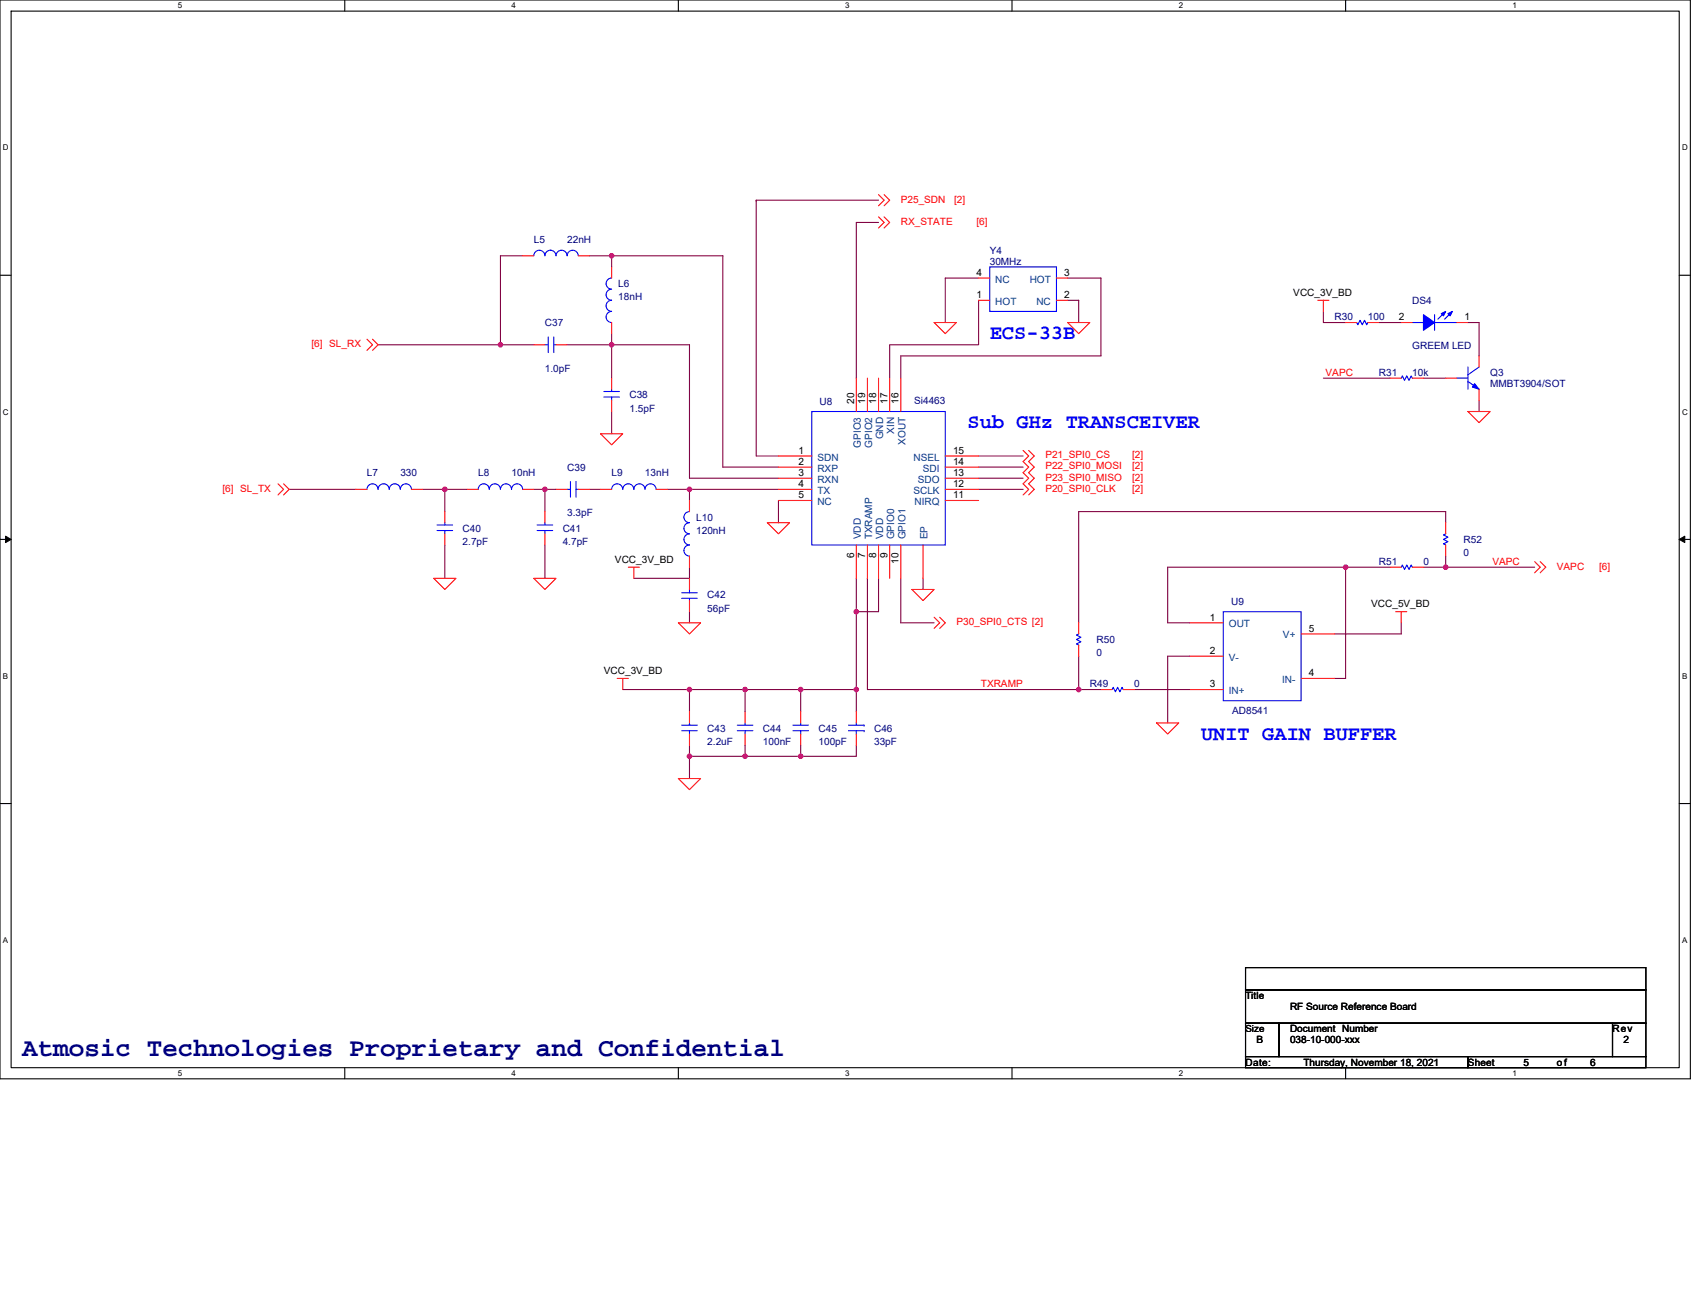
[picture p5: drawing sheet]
<svg xmlns="http://www.w3.org/2000/svg" width="279mm" height="216mm" viewBox="0 0 279 216" stroke-linecap="round" stroke-linejoin="round" font-family="sans-serif">
<path d="M0 0h278v177.4h-278zM1.8 1.8h274.3v173.8h-274.3z" fill="none" stroke="#000" stroke-width=".18"/>
<g fill="#fff">
<path d="M29.3 .2h.7v1.4h-.7z"/>
<path d="M29.3 175.7h.7v1.5h-.7z"/>
</g>
<path d="M56.7 0v1.8M56.7 175.6v1.8" fill="none" stroke="#000" stroke-width=".18"/>
<g fill="#fff">
<path d="M84.1 .2h.8v1.4h-.8z"/>
<path d="M84.1 175.7h.8v1.5h-.8z"/>
</g>
<path d="M111.6 0v1.8M111.6 175.6v1.8" fill="none" stroke="#000" stroke-width=".18"/>
<g fill="#fff">
<path d="M139 .2h.7v1.4h-.7z"/>
<path d="M139 175.7h.7v1.5h-.7z"/>
</g>
<path d="M166.4 0v1.8M166.4 175.6v1.8" fill="none" stroke="#000" stroke-width=".18"/>
<g fill="#fff">
<path d="M193.9 .2h.7v1.4h-.7z"/>
<path d="M193.9 175.7h.7v1.5h-.7z"/>
</g>
<path d="M221.3 0v1.8M221.3 175.6v1.8" fill="none" stroke="#000" stroke-width=".18"/>
<g fill="#fff">
<path d="M248.7 .2h.8v1.4h-.8z"/>
<path d="M248.7 175.7h.8v1.5h-.8z"/>
<path d="M.5 23.5h.9v1.5h-.9z"/>
<path d="M276.6 23.5h1v1.5h-1z"/>
<path d="M.5 67h.9v1.4h-.9z"/>
<path d="M276.6 67h1v1.4h-1z"/>
</g>
<path d="M0 45.3h1.8M276.1 45.3h1.9" fill="none" stroke="#000" stroke-width=".18"/>
<g fill="#fff">
<path d="M.5 110.4h.8v1.5h-.8z"/>
<path d="M276.6 110.4h.9v1.5h-.9z"/>
</g>
<path d="M0 88.7h1.8M276.1 88.7h1.9" fill="none" stroke="#000" stroke-width=".18"/>
<path d="M.9 88.2l.9 .5-.9 .5zM276.1 88.7l1-.5v1z" fill="#000"/>
<path d="M.9 88.2l.9 .5-.9 .5zM276.1 88.7l1-.5v1z" fill="none" stroke="#000" stroke-width=".16"/>
<g fill="#fff">
<path d="M.5 153.8h.8v1.5h-.8z"/>
<path d="M276.6 153.8h.9v1.5h-.9z"/>
</g>
<path d="M0 132.1h1.8M276.1 132.1h1.9M204.8 159.1h65.9v3.7h-65.9zM204.8 168.2h5.5v5.5h-5.5zM204.8 162.8h65.9v5.4h-65.9zM204.8 173.7h36.6v1.9h-36.6zM210.3 168.2h54.9v5.5h-54.9zM241.4 173.7h29.3v1.9h-29.3zM265.2 168.2h5.5v5.5h-5.5z" fill="none" stroke="#000" stroke-width=".18"/>
<g fill="none" stroke="#800040" stroke-width=".18">
<path d="M124.4 32.9v42.1h3.6M124.4 32.9h.1M124.4 32.9h20.1M144.5 36.6h-3.7v25.6M62.2 56.7h20.1M82.3 56.7h5.5M86 42.1h-3.7v14.6M93.3 56.7h7.3M96.9 42.1h3.7M100.6 42.1h18.3v34.7h9.1M100.6 56.7h12.8v21.9h14.6M100.6 42.1v1.8"/>
<path d="M100.6 54.9v1.8M100.6 56.7v5.5M160.9 49.4v7.3h-14.6v5.5M160.9 45.7h-5.5v7.3M175.6 49.4h1.8v3.6M175.6 45.7h5.5v12.8h-33v3.7M217.6 51.2v1.8h3.7M226.8 53h3.6M241.4 53h1.8v5.5M100.6 67.7v3.6M160.9 75h7.3M160.9 76.8h7.3"/>
<path d="M160.9 78.6h7.3M217.6 62.2h11M234.1 62.2h3.6M243.2 65.8v1.9M47.5 80.5h11M69.5 80.5h3.7M73.2 89.6v5.5M73.2 80.5h3.6M73.2 80.5v3.6M87.8 80.5h1.8M89.6 89.6v5.5M89.6 80.5v3.6"/>
<path d="M89.6 80.5h1.8M96.9 80.5h1.9M109.7 80.5h3.7M113.4 80.5v1.8M113.4 93.3v1.8h-9.2M113.4 80.5h14.6M128 82.3v3.7M140.8 95.1v5.5M142.6 95.1h.1M142.6 95.1v18.3h34.8M144.5 95.1v5.5h-3.7M148.1 95.1v7.3h5.5"/>
<path d="M151.8 95.1v1.8M160.9 80.5h7.3M221.3 93.3h-29.3v9.1h3.7M221.3 93.3h.1M221.3 93.3v18.3h-1.8M221.3 93.3h7.3M234.1 93.3h3.6M237.7 93.3h14.7M237.7 91.4v1.9M237.7 86v-1.9h-60.3v18.3M102.4 113.4h11M113.4 100.6v1.8"/>
<path d="M113.4 113.4v3.6M113.4 113.4h9.1M122.5 113.4h9.2M122.5 113.4v3.6M131.7 113.4h.1M131.7 113.4v3.6M131.7 113.4h9.1M140.8 113.4v3.6M140.8 100.6h.1M140.8 100.6v12.8M177.4 107.9v5.5M177.4 113.4h3.7"/>
<path d="M186.5 113.4h9.2M195.7 107.9h-3.7v11M230.4 102.4v1.8h-10.9M113.4 122.5v1.9M113.4 124.4v3.6M113.4 124.4h9.1M122.5 122.5v1.9M122.5 124.4h9.2M131.7 124.4h.1M131.7 122.5v1.9M140.8 122.5v1.9h-9.1"/>
</g>
<g fill="#f0f" stroke="#f0f" stroke-width=".18">
<circle cx="100.6" cy="42.1" r=".37"/>
<circle cx="82.3" cy="56.7" r=".37"/>
<circle cx="100.6" cy="56.7" r=".37"/>
<circle cx="73.1" cy="80.5" r=".37"/>
<circle cx="89.6" cy="80.5" r=".37"/>
<circle cx="113.4" cy="80.5" r=".37"/>
<circle cx="221.3" cy="93.3" r=".37"/>
<circle cx="113.4" cy="113.4" r=".37"/>
<circle cx="122.5" cy="113.4" r=".37"/>
<circle cx="140.8" cy="113.4" r=".37"/>
<circle cx="131.7" cy="113.4" r=".37"/>
<circle cx="113.4" cy="124.4" r=".37"/>
<circle cx="122.5" cy="124.4" r=".37"/>
<circle cx="131.7" cy="124.4" r=".37"/>
<circle cx="177.4" cy="113.4" r=".37"/>
<circle cx="237.7" cy="93.3" r=".37"/>
<circle cx="140.8" cy="100.6" r=".37"/>
</g>
<g fill="none" stroke="#f00" stroke-width=".18">
<path d="M144.5 32l.9 .9-.9 .9M144.5 35.7l.9 .9-.9 .9M145.4 32l.9 .9-.9 .9M145.4 35.7l.9 .9-.9 .9M60.4 55.8l.9 .9-.9 .9M61.3 55.8l.9 .9-.9 .9M86 42.1h1.8M87.8 56.7h1.8M91.4 56.7h1.9M95.1 42.1h1.8M100.6 53v1.9M100.6 43.9v1.8"/>
<path d="M153.6 53h3.7l-1.9 1.9zM160.9 49.4h1.9M160.9 45.7h1.9M173.7 49.4h1.9M173.7 45.7h1.9M175.6 53h3.6l-1.8 1.9zM216.7 49.4h1.8M217.6 49.4v1.8M221.3 53h1.8M224.9 53h1.9M230.4 53h1.9M239.6 53h1.8"/>
<path d="M243.2 58.5v1.9M45.7 79.6l.9 .9-.9 .9M46.6 79.6l.9 .9-.9 .9M98.8 71.3h3.6l-1.8 1.9zM100.6 62.2v1.8M100.6 65.8v1.9M128 75h5.5M128 76.8h5.5M128 78.6h5.5M140.8 62.2v5.5M142.6 62.2v5.5M144.5 62.2v5.5"/>
<path d="M146.3 62.2v5.5M148.1 62.2v5.5M155.4 78.6h5.5M155.4 76.8h5.5M155.4 75h5.5M168.2 74.1l1 .9-1 .9 1 .9-1 .9 1 .9-1 1 1 .9-1 .9M169.2 74.1l.9 .9-.9 .9 .9 .9-.9 .9 .9 .9-.9 1 .9 .9-.9 .9M228.6 62.2h1.8M232.3 62.2h1.8M237.7 62.2h1.9M241.4 67.7h3.7l-1.9 1.8zM243.2 64v1.8"/>
<path d="M58.5 80.5h1.9M67.7 80.5h1.8M71.3 95.1h3.7l-1.8 1.8zM73.2 84.1v1.9M73.2 87.8v1.8M76.8 80.5h1.8M86 80.5h1.8M87.8 95.1h3.6l-1.8 1.8zM89.6 84.1v1.9M89.6 87.8v1.8M91.4 80.5h1.9M95.1 80.5h1.8"/>
<path d="M98.8 80.5h1.8M103.3 93.3h1.9M104.2 93.3v1.8M107.9 80.5h1.8M113.4 91.4v1.9M113.4 82.3v1.8M113.4 98.8v1.8M113.4 95.1v1.8M126.2 86h3.6l-1.8 1.8zM128 80.5h5.5M128 82.3h5.5M140.8 89.6v5.5"/>
<path d="M142.6 89.6v5.5M144.5 89.6v5.5M146.3 89.6v5.5M148.1 89.6v5.5M150 96.9h3.6l-1.8 1.9zM151.8 89.6v5.5M155.4 82.3h5.5M155.4 80.5h5.5M228.6 93.3h1.8M232.3 93.3h1.8M237.7 89.6v1.8M237.7 86v1.8"/>
<path d="M252.4 92.4l.9 .9-.9 .9M253.3 92.4l.9 .9-.9 .9M101.5 111.6h1.8M102.4 111.6v1.8M111.6 102.4h3.6l-1.8 1.8zM113.4 117v1.9M122.5 117v1.9M131.7 117v1.9M140.8 117v1.9M153.6 101.5l.9 .9-.9 .9M154.5 101.5l.9 .9-.9 .9M177.4 106.1v1.8"/>
<path d="M177.4 102.4v1.8M181.1 113.4h1.8M184.7 113.4h1.8M190.2 118.9h3.7l-1.9 1.8zM195.7 102.4h5.5M195.7 107.9h5.5M195.7 113.4h5.5M214 111.6h5.5M214 104.2h5.5M229.5 100.6h1.8M230.4 100.6v1.8M111.6 128h3.6l-1.8 1.8z"/>
<path d="M113.4 120.7v1.8M122.5 120.7v1.8M131.7 120.7v1.8M140.8 120.7v1.8"/>
</g>
<g fill="none" stroke="#00f" stroke-width=".18">
<path d="M89.6 56.7h.6M90.2 55.4v2.6M91.1 55.4v2.6M91.1 56.7h.3M93.3 42.1a.91 .91 0 0 0-1-1 .91 .91 0 0 0-.9 1 .91 .91 0 0 0-.9-1 .91 .91 0 0 0-.9 1 .91 .91 0 0 0-.9-1 .91 .91 0 0 0-.9 1M95.1 42.1a.91 .91 0 0 0-.9-1 .91 .91 0 0 0-.9 1M100.6 51.2a.91 .91 0 0 0-.9 .9 .91 .91 0 0 0 .9 .9M100.6 47.5a.91 .91 0 0 0-.9 1 .91 .91 0 0 0 .9 .9 .91 .91 0 0 0-.9 .9 .91 .91 0 0 0 .9 .9M100.6 45.7a.91 .91 0 0 0-.9 .9 .91 .91 0 0 0 .9 .9M162.8 43.9h10.9v7.3h-10.9zM223.1 53l.2 .4 .4-.7 .3 .7 .4-.7 .4 .7 .1-.4M232.3 53h1.8"/>
<path d="M235.9 51.8v2.5M235.9 53h3.7M237.6 51.4l-1.1 1.1M238.7 51.4l-1.1 1.1M93.8 79.2v2.5M94.7 79.2v2.5M99.3 65.3h2.6M99.3 64.4h2.6M100.6 64v.4M100.6 65.3v.5M133.5 67.7h21.9v21.9h-21.9zM230.4 62.2l.2-.4 .4 .7 .3-.7 .4 .7 .4-.7 .2 .4"/>
<path d="M239.6 62.2h1.8M241.4 62.7l1.8 1.3M241.4 60.4v3.6M243.2 60.4l-1.8 1.2M60.4 80.5a.91 .91 0 0 1 .9-.9 .91 .91 0 0 1 .9 .9 .91 .91 0 0 1 .9-.9 .91 .91 0 0 1 .9 .9 .91 .91 0 0 1 .9-.9 .91 .91 0 0 1 .9 .9 .91 .91 0 0 1 .9-.9 .91 .91 0 0 1 1 .9M71.9 87.2h2.5M71.9 86.3h2.5M73.2 86v.3M73.2 87.2v.6M78.6 80.5a.91 .91 0 0 1 .9-.9 .91 .91 0 0 1 1 .9 .91 .91 0 0 1 .9-.9 .91 .91 0 0 1 .9 .9 .91 .91 0 0 1 .9-.9 .91 .91 0 0 1 .9 .9 .91 .91 0 0 1 .9-.9 .91 .91 0 0 1 .9 .9M88.3 87.2h2.6M88.3 86.3h2.6"/>
<path d="M89.6 86v.3M89.6 87.2v.6M93.3 80.5h.5M94.7 80.5h.4M100.6 80.5a.91 .91 0 0 1 .9-.9 .91 .91 0 0 1 .9 .9 .91 .91 0 0 1 .9-.9 .91 .91 0 0 1 .9 .9M104.2 80.5a.91 .91 0 0 1 1-.9 .91 .91 0 0 1 .9 .9 .91 .91 0 0 1 .9-.9 .91 .91 0 0 1 .9 .9M112.1 97.5h2.6M112.1 98.4h2.6M113.4 84.1a.91 .91 0 0 0-.9 .9 .91 .91 0 0 0 .9 1 .91 .91 0 0 0-.9 .9 .91 .91 0 0 0 .9 .9 .91 .91 0 0 0-.9 .9 .91 .91 0 0 0 .9 .9 .91 .91 0 0 0-.9 .9 .91 .91 0 0 0 .9 .9M113.4 98.4v.4M113.4 96.9v.6M230.4 93.3l.2-.4 .4 .7 .3-.7 .4 .7 .4-.7 .2 .4"/>
<path d="M237.7 87.8l-.3 .2 .7 .3-.7 .4 .7 .4-.7 .3 .3 .2M112.1 119.2h2.6M113.4 118.9v.3M121.2 119.2h2.6M122.5 118.9v.3M130.4 119.2h2.6M131.7 118.9v.3M139.5 119.2h2.6M140.8 118.9v.3M142.1 119.2h.1M177.4 104.2l-.4 .2 .8 .4-.8 .4 .8 .3-.8 .4 .4 .2M182.9 113.4l.2-.4 .3 .8 .4-.8 .4 .8 .3-.8 .2 .4"/>
<path d="M201.2 100.6h12.8v14.6h-12.8zM112.1 120.2h2.6M113.4 120.2v.5M121.2 120.2h2.6M122.5 120.2v.5M130.4 120.2h2.6M131.7 120.2v.5M139.5 120.2h2.6M140.8 120.2v.5M142.1 120.2h.1"/>
</g>
<g fill="#00f" stroke="#00f" stroke-width=".18">
<path d="M234.1 51.8l1.8 1.2-1.8 1.3z" fill-rule="evenodd"/>
<path d="M238.1 51.6l.7-.4-.3 .7z" fill-rule="evenodd"/>
<path d="M237 51.6l.7-.4-.3 .7z" fill-rule="evenodd"/>
<path d="M242.5 63.1l.7 .9-1.1-.4z" fill-rule="evenodd"/>
</g>
<text font-size="4.3" fill="#000080" x="3.7" y="173.6">Atmosic Technologies Proprietary and Confidential</text>
<g font-size="3.3" fill="#00f">
<text x="162.8" y="55.8">ECS-33B</text>
<text x="159.1" y="70.5">Sub GHz TRANSCEIVER</text>
<text x="197.5" y="121.7">UNIT GAIN BUFFER</text>
</g>
<g font-size="1.6" fill="#f00">
<text x="148.1" y="33.3">P25_SDN</text>
<text x="156.9" y="33.3">[2]</text>
<text x="148.1" y="37">RX_STATE</text>
<text x="160.6" y="37">[6]</text>
<text x="51.2" y="57.1">[6] SL_RX</text>
<text x="218" y="61.8">VAPC</text>
<text x="171.9" y="75.4">P21_SPI0_CS</text>
<text x="171.9" y="77.2">P22_SPI0_MOSI</text>
<text x="186.2" y="75.4">[2]</text>
<text x="186.2" y="77.2">[2]</text>
<text x="36.6" y="80.9">[6] SL_TX</text>
<text x="171.9" y="79">P23_SPI0_MISO</text>
<text x="171.9" y="80.9">P20_SPI0_CLK</text>
<text x="186.2" y="80.9">[2]</text>
<text x="186.2" y="79">[2]</text>
<text x="245.4" y="92.9">VAPC</text>
<text x="256" y="93.7">VAPC</text>
<text x="263" y="93.7">[6]</text>
<text x="157.3" y="102.8">P30_SPI0_CTS [2]</text>
<text x="161.3" y="113">TXRAMP</text>
</g>
<g font-size="1.6" fill="#000080">
<text x="87.8" y="39.9">L5</text>
<text x="93.3" y="39.9">22nH</text>
<text x="162.8" y="41.7">Y4</text>
<text x="101.7" y="47.2">L6</text>
<text x="162.8" y="43.5">30MHz</text>
<text x="89.6" y="53.6">C37</text>
<text x="101.7" y="49.4">18nH</text>
<text x="219.5" y="52.7">R30</text>
<text x="224.9" y="52.7">100</text>
<text x="232.3" y="49.9">DS4</text>
<text x="232.3" y="57.4">GREEM LED</text>
<text x="89.6" y="61.1">1.0pF</text>
<text x="103.5" y="65.5">C38</text>
<text x="226.8" y="61.8">R31</text>
<text x="232.3" y="61.8">10k</text>
<text x="245.1" y="61.8">Q3</text>
<text x="245.1" y="63.7">MMBT3904/SOT</text>
<text x="103.5" y="67.7">1.5pF</text>
<text x="134.8" y="66.6">U8</text>
<text x="150.3" y="66.4">Si4463</text>
<text x="93.3" y="77.4">C39</text>
<text x="60.4" y="78.3">L7</text>
<text x="65.8" y="78.3">330</text>
<text x="78.6" y="78.3">L8</text>
<text x="84.1" y="78.3">10nH</text>
<text x="100.6" y="78.3">L9</text>
<text x="106.1" y="78.3">13nH</text>
<text x="76.1" y="87.4">C40</text>
<text x="76.1" y="89.6">2.7pF</text>
<text x="92.5" y="87.4">C41</text>
<text x="92.5" y="89.6">4.7pF</text>
<text x="93.3" y="84.9">3.3pF</text>
<text x="114.5" y="85.6">L10</text>
<text x="114.5" y="87.8">120nH</text>
<text x="240.7" y="89.3">R52</text>
<text x="226.8" y="92.9">R51</text>
<text x="234.1" y="92.9">0</text>
<text x="240.7" y="91.5">0</text>
<text x="116.3" y="98.4">C42</text>
<text x="116.3" y="100.6">56pF</text>
<text x="202.5" y="99.5">U9</text>
<text x="180.3" y="105.7">R50</text>
<text x="180.3" y="107.9">0</text>
<text x="179.2" y="113">R49</text>
<text x="186.5" y="113">0</text>
<text x="202.6" y="117.4">AD8541</text>
<text x="116.3" y="120.4">C43</text>
<text x="116.3" y="122.6">2.2uF</text>
<text x="125.5" y="120.4">C44</text>
<text x="125.5" y="122.6">100nF</text>
<text x="134.6" y="120.4">C45</text>
<text x="134.6" y="122.6">100pF</text>
<text x="143.7" y="120.4">C46</text>
<text x="143.7" y="122.6">33pF</text>
</g>
<g font-size="1.6">
<text x="160.6" y="45.3">4</text>
<text x="175" y="45.3">3</text>
<text x="160.6" y="49">1</text>
<text x="175" y="49">2</text>
<text x="212.7" y="48.7">VCC_3V_BD</text>
<text x="230.1" y="52.7">2</text>
<text x="240.9" y="52.7">1</text>
<text x="140.4" y="66.4" transform="rotate(-90 140.4 66.4)">20</text>
<text x="142.3" y="66.4" transform="rotate(-90 142.3 66.4)">19</text>
<text x="144.1" y="66.4" transform="rotate(-90 144.1 66.4)">18</text>
<text x="145.9" y="66.4" transform="rotate(-90 145.9 66.4)">17</text>
<text x="147.8" y="66.4" transform="rotate(-90 147.8 66.4)">16</text>
<text x="131.3" y="74.6">1</text>
<text x="131.3" y="76.4">2</text>
<text x="156.7" y="76.4">14</text>
<text x="156.7" y="74.6">15</text>
<text x="131.3" y="78.3">3</text>
<text x="131.3" y="80.1">4</text>
<text x="131.3" y="81.9">5</text>
<text x="156.7" y="80.1">12</text>
<text x="156.7" y="81.9">11</text>
<text x="156.7" y="78.3">13</text>
<text x="101.1" y="92.6">VCC_3V_BD</text>
<text x="140.4" y="91.8" transform="rotate(-90 140.4 91.8)">6</text>
<text x="142.3" y="91.8" transform="rotate(-90 142.3 91.8)">7</text>
<text x="144.1" y="91.8" transform="rotate(-90 144.1 91.8)">8</text>
<text x="145.9" y="91.8" transform="rotate(-90 145.9 91.8)">9</text>
<text x="147.8" y="92.7" transform="rotate(-90 147.8 92.7)">10</text>
<text x="225.5" y="99.9">VCC_5V_BD</text>
<text x="199" y="102">1</text>
<text x="199" y="107.5">2</text>
<text x="215.3" y="103.9">5</text>
<text x="99.3" y="110.8">VCC_3V_BD</text>
<text x="199" y="113">3</text>
<text x="215.3" y="111.2">4</text>
<text x="204.8" y="164.2">Title</text>
<text x="212.1" y="166.1">RF Source Reference Board</text>
<text x="204.8" y="169.7">Size</text>
<text x="206.7" y="171.6">B</text>
<text x="212.1" y="169.7">Document Number</text>
<text x="212.1" y="171.6">038-10-000-xxx</text>
<text x="265.2" y="169.7">Rev</text>
<text x="267" y="171.6">2</text>
<text x="204.8" y="175.2">Date:</text>
<text x="214.3" y="175.2">Thursday, November 18, 2021</text>
<text x="241.4" y="175.2">Sheet</text>
<text x="250.5" y="175.2">5</text>
<text x="256" y="175.2">of</text>
<text x="261.5" y="175.2">6</text>
</g>
<g font-size="1.6" fill="#004080">
<text x="163.7" y="46.5">NC</text>
<text x="169.3" y="46.5">HOT</text>
<text x="163.7" y="50.1">HOT</text>
<text x="170.4" y="50.1">NC</text>
<text x="147.1" y="71.3" transform="rotate(-90 147.1 71.3)">XIN</text>
<text x="134.4" y="75.7">SDN</text>
<text x="134.4" y="77.6">RXP</text>
<text x="141.6" y="73.6" transform="rotate(-90 141.6 73.6)">GPIO3</text>
<text x="143.4" y="73.6" transform="rotate(-90 143.4 73.6)">GPIO2</text>
<text x="145.2" y="72.3" transform="rotate(-90 145.2 72.3)">GND</text>
<text x="148.9" y="73.2" transform="rotate(-90 148.9 73.2)">XOUT</text>
<text x="150.2" y="75.7">NSEL</text>
<text x="151.8" y="77.6">SDI</text>
<text x="134.4" y="79.4">RXN</text>
<text x="134.4" y="81.2">TX</text>
<text x="134.4" y="83">NC</text>
<text x="150.2" y="81.2">SCLK</text>
<text x="150.4" y="83">NIRQ</text>
<text x="150.9" y="79.4">SDO</text>
<text x="141.6" y="88.7" transform="rotate(-90 141.6 88.7)">VDD</text>
<text x="143.4" y="88.7" transform="rotate(-90 143.4 88.7)">TXRAMP</text>
<text x="145.2" y="88.7" transform="rotate(-90 145.2 88.7)">VDD</text>
<text x="147.1" y="88.7" transform="rotate(-90 147.1 88.7)">GPIO0</text>
<text x="148.9" y="88.7" transform="rotate(-90 148.9 88.7)">GPIO1</text>
<text x="152.6" y="88.7" transform="rotate(-90 152.6 88.7)">EP</text>
<text x="202.1" y="103.2">OUT</text>
<text x="211" y="105">V+</text>
<text x="202.1" y="108.6">V-</text>
<text x="210.9" y="112.3">IN-</text>
<text x="202.1" y="114.1">IN+</text>
</g>
<g font-size="1.3">
<text x="29.3" y="1.4">5</text>
<text x="84.1" y="1.4">4</text>
<text x="139" y="1.4">3</text>
<text x="193.9" y="1.4">2</text>
<text x="248.7" y="1.4">1</text>
<text x=".5" y="24.7">D</text>
<text x="276.6" y="24.7">D</text>
<text x=".5" y="68.2">C</text>
<text x="276.6" y="68.2">C</text>
<text x=".5" y="111.6">B</text>
<text x="276.6" y="111.6">B</text>
<text x=".5" y="155">A</text>
<text x="276.6" y="155">A</text>
<text x="29.3" y="176.9">5</text>
<text x="84.1" y="176.9">4</text>
<text x="139" y="176.9">3</text>
<text x="193.9" y="176.9">2</text>
<text x="248.7" y="176.9">1</text>
</g>
</svg>
